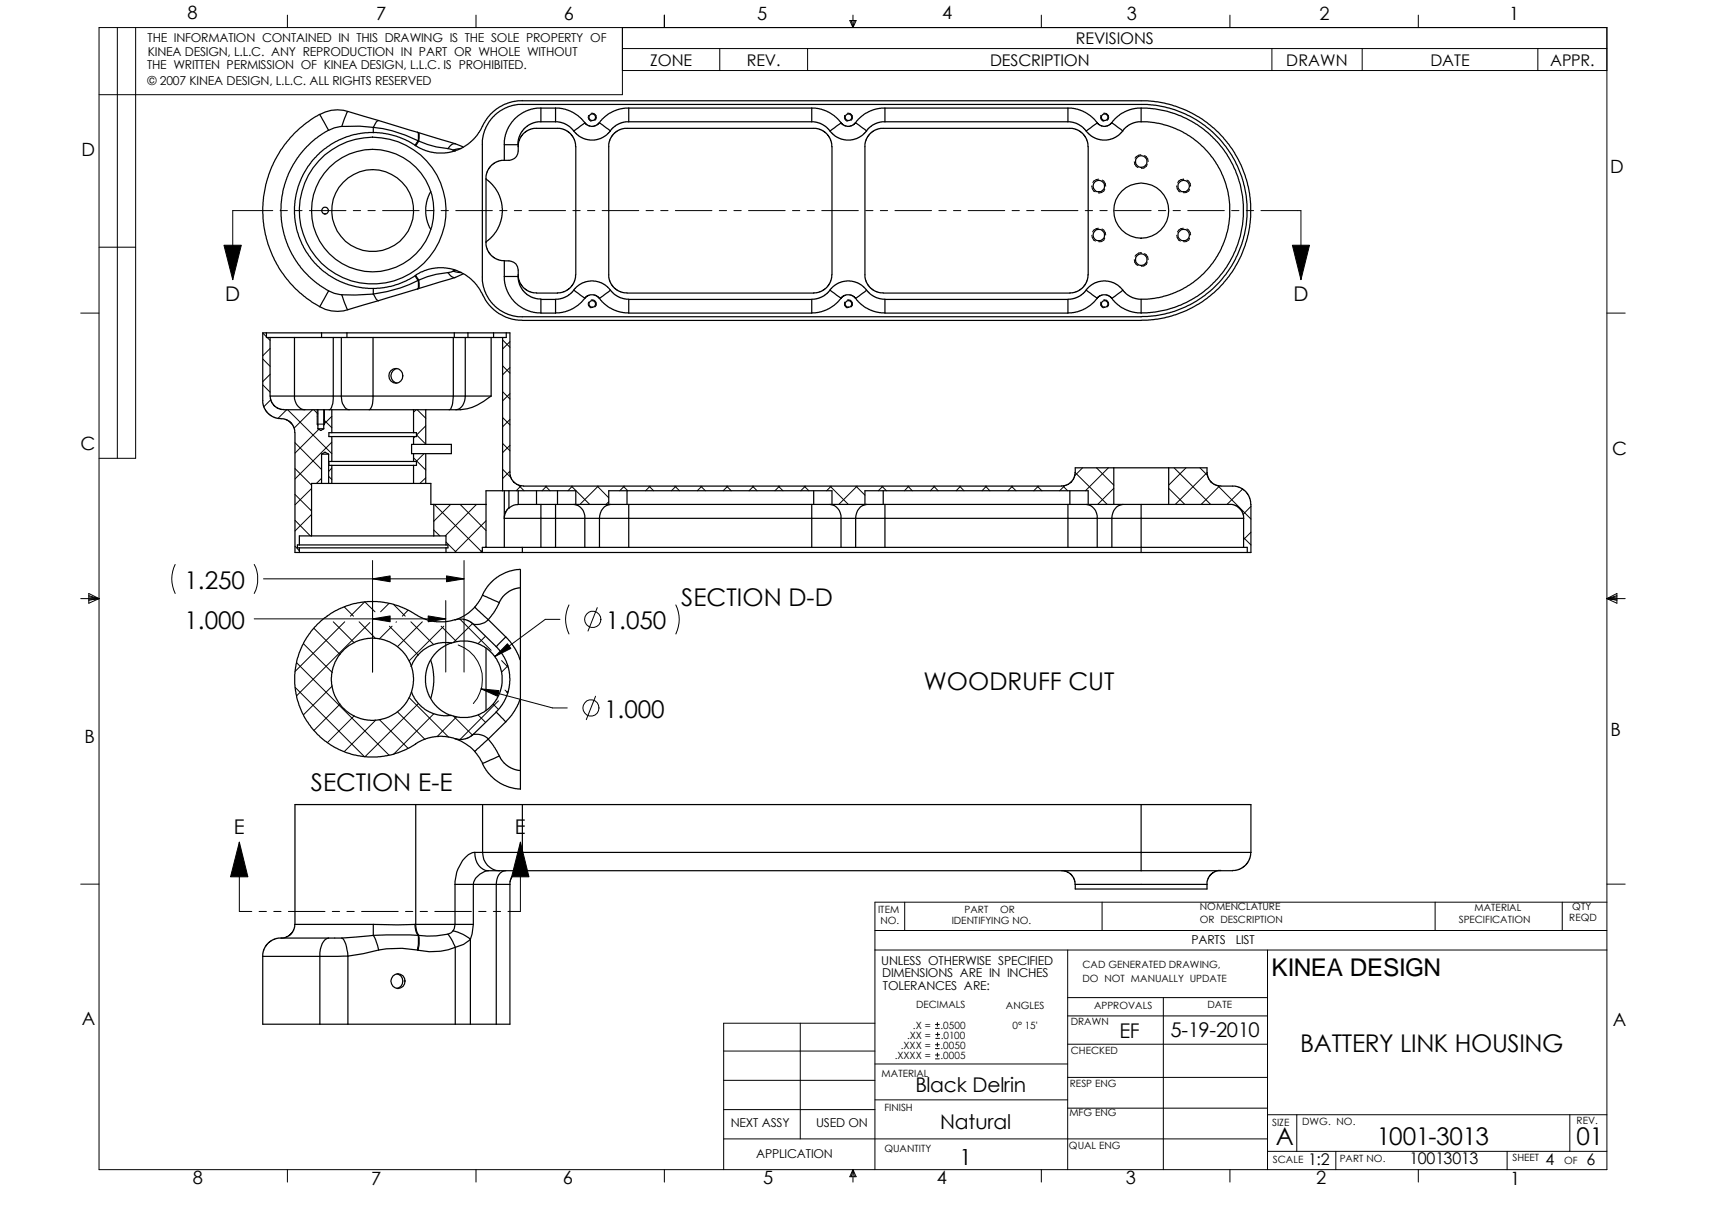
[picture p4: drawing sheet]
<svg xmlns="http://www.w3.org/2000/svg" width="297mm" height="210mm" viewBox="0 0 297 210" stroke-linecap="round" stroke-linejoin="round" font-family="sans-serif">
<g fill="none" stroke="#000" stroke-width=".17">
<path d="M17.2 4.8h261.6v198.1h-261.6zM20.4 4.8v74.7M23.5 4.8v74.7h-6.3M49.9 2.6v2.2M82.6 2.6v2.2M102.6 19.6a.67 .67 0 0 1 .8 .4 .67 .67 0 0 1-.2 .8M108 4.8v11.6h-90.8M108 12.2h170.8M108 8.4h170.8M115.3 2.6v2.2M124.9 8.4v3.8M140.1 8.4v3.8"/>
<path d="M147 19.6a.67 .67 0 0 1 .8 .4 .67 .67 0 0 1-.2 .8M147.4 3.6h1.1l-.5 1.2zM147.7 3.6l.3 1.2M148 2.6v2.2M148.2 3.6l-.2 1.2M180.7 2.6v2.2M191.5 19.6a.67 .67 0 0 1 .8 .4 .67 .67 0 0 1-.2 .8M213.4 2.6v2.2M220.7 8.4v3.8M236.3 8.4v3.8M246.1 2.6v2.2M266.8 8.4v3.8"/>
<path d="M47.3 36.5h-6.9v12M48.6 36.5h1.3M51.1 36.5h1.3M53.7 36.5h6.3M61.3 36.5h1.3M63.8 36.5h1.3M66.4 36.5h6.3M74 36.5h1.3M76.5 36.5h1.3M79.1 36.5h6.3M86.7 36.5h1.3M89.2 36.5h1.3"/>
<path d="M91.8 36.5h6.3M99.4 36.5h1.3M101.9 36.5h1.3M102.1 20v.1a.66 .66 0 0 0 .5 .9M104.5 36.5h6.3M112.1 36.5h1.3M114.6 36.5h1.3M117.2 36.5h6.3M124.8 36.5h1.3M127.3 36.5h1.3M129.9 36.5h6.3M137.5 36.5h1.3"/>
<path d="M140 36.5h1.3M142.6 36.5h6.3M146.6 20v.1a.66 .66 0 0 0 .5 .9M150.2 36.5h1.3M152.7 36.5h1.3M155.3 36.5h6.3M162.9 36.5h1.3M165.4 36.5h1.3M168 36.5h6.3M175.6 36.5h1.3M178.1 36.5h1.3M180.7 36.5h6.3"/>
<path d="M188.3 36.5h1.3M189.4 32.3a1.01 1.01 0 0 0 .6 1M190.6 39.6l-.8 .3-.2 .3M190.6 31.1l-.4 .1-.6 .5M190.8 36.5h1.3M191 20v.1a.66 .66 0 0 0 .5 .9M191.2 39.7l.3 .2 .4 .9M191.3 31.2l.5 .6 .1 .5M191.7 32.9a.94 .94 0 0 1-1.1 .5M193.4 36.5h6.3M196.8 28.1l.1 .4 .5 .6M197.9 26.8l-.3 .1-.7 .5"/>
<path d="M198.6 27l.5 .6 .1 .4M199 28.5l-.1 .4-.4 .3h-.5M201 36.5h1.3M203.5 36.5h1.3M204.2 32.3a1.11 1.11 0 0 0 .6 1M205.3 39.6l-.4 .1-.6 .5M205.4 31.1h.1M205.4 31.1l-.5 .1-.6 .5M205.9 31.2l.3 .2 .3 .4 .1 .5M205.9 39.7l.6 .6 .1 .5M206.1 36.5h6.3M206.4 32.9l-.2 .2-.4 .3h-.4"/>
<path d="M213.7 36.5h1.3M216.2 36.5h1.3M218.8 36.5h6.9v12M14 54.3h3.2M17.2 42.9h6.3M38.9 42.5h3l-1.5 6zM45.6 57.8l.6 .6M46.4 58.5l.5 .6M87.2 59l1.3 1.2M88.5 59.3l-1.3 1.2M102.1 52.4v.1a.66 .66 0 0 0 .5 .9M102.6 52a.67 .67 0 0 1 .8 .4 .67 .67 0 0 1-.2 .8"/>
<path d="M146.6 52.4v.1a.66 .66 0 0 0 .5 .9M147 52a.67 .67 0 0 1 .8 .4 .67 .67 0 0 1-.2 .8M189.4 40.8l.4 .9 .3 .1M191 52.4v.1a.66 .66 0 0 0 .5 .9M191.5 52a.67 .67 0 0 1 .8 .4 .67 .67 0 0 1-.2 .8M191.7 41.3l-.2 .4-.4 .2-.4 .1M196.8 45l.1 .5 .2 .4 .3 .2M198 43.8h.1M198 43.8l-.4 .1-.7 .5M198.6 44l.5 .6 .1 .4M199 45.6l-.1 .3-.4 .2-.5 .1M204.2 40.8l.3 .9 .3 .1"/>
<path d="M206.4 41.3l-.2 .4-.4 .2-.4 .1M224.2 42.5h3l-1.5 6zM278.8 54.3h3.2M45.6 66.8l1.3 1.2M45.6 62.3l1.3 1.2M46.9 60.5l-1.3 1.2M46.9 64.9l-1.3 1.3M47 69.3l-1.2 1.2M49.7 71.1l-1.5 1.5M49.9 71.1l7.7 7.6M51.2 76.8l4.6 4.6M54.2 71.1l-3.1 3.2"/>
<path d="M54.4 71.1l.8 .7M55 73.6l.2 .2M55 71.1v2.5M55 73.6h1.3M55.3 74.5l-4.1 4.1M56.2 72.8l1.4 1.4M56.3 73.6l-.1 .2M56.3 71.1v2.5M57.6 72.2l-1.4 1.4M57.6 76.7l-6.4 6.4M71.8 74.9l.1 .2M71.8 79.4l2.1 2.1"/>
<path d="M72 75.7l-.2 .3M72.2 71.1l-.4 .4M72.3 75.4l1.6 1.6M72.4 71.1l1.5 1.5M73.6 78.7l-1.4 1.4M73.9 73.9l-1.6 1.6M87.2 76.9l1.3 1.3M87.2 72.4l1.3 1.3M87.2 67.9l1.3 1.3M87.2 63.5l1.3 1.2M88.5 63.8l-1.3 1.2M88.5 68.3l-1.3 1.3"/>
<path d="M88.5 72.8l-1.3 1.2M88.5 77.3l-1.3 1.2M30.4 97.9a5.6 5.6 0 0 0 0 5.1M44.1 97.9a5.3 5.3 0 0 1 0 5.1M51.2 94.7l.7 .8M51.2 90.3l2.6 2.7M51.2 85.8l2.9 2.8M51.2 81.3l2.9 2.9M51.9 95.8h.1M54.1 84.8l-2.9 2.8M54.1 89.2l-2.9 2.9M55.8 83l-.9 .9"/>
<path d="M57 82.6l.6 .6M57.6 81.2l-.6 .6M64.6 97.2v19.4M73.9 82.9l-1 1M75.3 91.9l1 1.1M75.3 87.5l8.4 8.3M77.4 94l1.8 1.8M77.5 99.9l3 .5-3 .5zM78.2 87.5l-2.9 2.9M79.8 87.5l4.5 4.5M80.5 97.2v19.4M82.7 87.5l-5.4 5.5"/>
<path d="M83.7 95.5l-.3 .3M84.3 90.3l-5.4 5.5M84.3 94.8l-.1 .2M84.3 87.5h.1M87.2 81.4l1.4 1.4M88.5 81.7l-1.3 1.3M90 84.2l.9 .9M90.4 84.3l-.8 .8M94.7 84.3l.7 .8M94.8 84.3l-.7 .8M99.1 84.3l3.2 3.2M99.3 84.3l-.8 .8"/>
<path d="M103.6 84.3l2 2.1M103.8 84.3l-3.2 3.2M105.6 87l-.4 .5M108.1 84.3l.8 .8M108.3 84.3l-.8 .8M112.6 84.3l.8 .8M112.8 84.3l-.8 .8M117.1 84.3l.8 .8M117.3 84.3l-.8 .8M121.6 84.3l.8 .8M121.8 84.3l-.8 .8M126.1 84.3l.8 .8"/>
<path d="M126.3 84.3l-.8 .8M130.6 84.3l.8 .8M130.8 84.3l-.8 .8M135 84.3l.8 .8M135.3 84.3l-.9 .8M139.5 84.3l.8 .8M139.7 84.3l-.8 .8M144 84.3l3.2 3.2M144.2 84.3l-.8 .8M148.5 84.3l1.6 1.6M148.7 84.3l-3.2 3.2M150 87.5h.1"/>
<path d="M153 84.3l.8 .8M153.2 84.3l-.8 .8M157.5 84.3l.8 .8M157.7 84.3l-.8 .8M162 84.3l.8 .8M162.2 84.3l-.8 .8M166.5 84.3l.8 .8M166.7 84.3l-.8 .8M171 84.3l.7 .8M171.2 84.3l-.8 .8M175.5 84.3l.8 .8M175.7 84.3l-.8 .8"/>
<path d="M180 84.3l.8 .8M180.2 84.3l-.8 .8M184.4 84.3l.8 .8M184.7 84.3l-.8 .8M186.6 82l5.5 5.5M187.8 81.2l-1.3 1.3M190.2 81.2l3 3M192.3 81.2l-4 3.9M193.2 84.7l-2.7 2.8M202.8 84.7l2.8 2.8M203.7 81.2l6.4 6.3M205.8 81.2l-3 3"/>
<path d="M208.2 81.2l1.3 1.3M209.4 82l-5.5 5.5M211.3 84.3l5.7 5.7M211.6 84.3l-3.2 3.2M215.6 84.8l-2.7 2.7M215.8 93.3l1.2 1.2M217 87.8l-1.3 1.4M217 92.3l-1.2 1.3M14 103.8h3.2M15.4 103.5l1.8 .3M15.4 103.3l1.8 .5M15.4 103l1.8 .8-1.8 .8z"/>
<path d="M17.2 103.8l-1.8 .3M44.1 107.4h33.2M45.7 100.4h34.8M51.2 119.3l12 12M51.5 115l16 16M52.7 111.7l5 5M54.5 109l4.5 4.5M56.8 106.8v.1M57.7 119l-5 5M57.8 107.9l3.7 3.6M59.7 105.3l1.6 1.6M59.8 107.9l-8.6 8.6"/>
<path d="M62.3 107.9l2.9 2.9M63.2 104.4l-2.4 2.5M63.3 104.4l1.8 1.7M64.2 108l-12.7 12.7M64.6 107.4l3.1-.6v1.1zM64.6 100.4l3.1-.5v1zM67.5 104.6l-1.5 1.5M67.6 108.6l5 5.1M68 108.6l-2.2 2.2M68.3 104.9l2 2M68.8 107.9h-.1M70.8 105.8l-1 1.1"/>
<path d="M71.3 107.9l4 3.9M73.3 107.9l-4.3 4.3M74.3 106.8l3 .6-3 .5zM76.5 108.6l2.7 2.7M77 108.6l-6 6M77.3 104.2v12.4M79.5 111.9a6.3 6.3 0 0 1 2.6 10.1M79.8 107.4l5.4 5.4M82 108.2l-3.3 3.2M83.5 119.5l3.1 .3-.3 1zM83.5 119.5l12.4 3.3h2.5M84.2 110.4l-1.2 1.2"/>
<path d="M87 114.6l1.2 1.2M87.6 119.7l.5 .5M88 111.7l.6 .8-2.7 1.4zM88.1 115.5l-1 1M88.2 119.9l-.3 .2M97.2 107.4h-2.6l-8.7 6.5M98.7 104.9a5.6 5.6 0 0 0 0 5.1M103.6 105.4l-1.6 4.1M117.3 104.9a5.6 5.6 0 0 1 0 5.1M278.8 103.8h3.2M278.8 103.8l1.7-.8v1.6zM278.8 103.8l1.7 .3"/>
<path d="M280.5 103.3l-1.7 .5M280.5 103.5l-1.7 .3M59 122.1l-4.5 4.6M61.5 124.2l-4.7 4.6M65.2 124.9l-5.5 5.5M65.8 124.8l5 5M69 123.5l4.7 4.8M71 121l6.8 6.9M72.6 122l-9.3 9.3M75.3 123.8l-7 7.1M78.7 124.2l3.3 3.4M79.2 124.4l-3.4 3.4"/>
<path d="M83 124l1.2 1.3M85.6 122.2l.9 .9M86.5 121.6l-6.7 6.7M103.3 120.8l-1.6 4M14 153.4h3.2M41.5 146.1l1.5 6h-3zM41.5 146.1v12h2.2M45 158.1h1.2M47.5 158.1h1.3M50 158.1h6.4M57.7 158.1h1.2M60.2 158.1h1.3"/>
<path d="M62.7 158.1h6.4M70.4 158.1h1.2M72.9 158.1h1.3M75.4 158.1h6.4M83.1 158.1h1.2M85.6 158.1h1.3M90.3 146.1l1.5 6h-3zM90.3 146.1v12h-2.2M157 156.5v4.9M191.2 156.5v4.9M249 156.5v4.9M271.1 156.5v4.9"/>
<path d="M278.8 153.4h3.2M278.8 156.5h-127v46.4M138.8 177.5v20.1M151.8 161.4h127M151.8 177.5h-26.2v25.4M151.8 164.8h127M162.3 178.4h.7M162.3 177.7h.7M162.3 179.5h.7M162.6 177.4v.7M162.7 179.1v.7M185.2 173.1h34.7"/>
<path d="M185.2 176.2h34.7M185.2 164.8v38.1M201.8 173.1v29.8M219.9 164.8v38.1M125.6 192.5h26.2M125.6 187.4h26.2M125.6 182.3h26.2M125.6 197.6h94.3M151.8 184.6h33.4M151.8 190.8h33.4M162.3 181.9h.7M162.3 181.2h.7"/>
<path d="M162.3 183.7h.7M162.3 183h.7M162.3 180.1h.7M162.6 180.9v.7M162.6 182.7v.6M185.2 181.1h34.7M185.2 186.9h34.7M185.2 192.2h34.7M219.9 193.4h58.9M219.9 199.7h58.9M225 193.4v6.3M231.8 199.7v3.2"/>
<path d="M261.5 199.7v3.2M272.4 193.4v6.3M49.9 202.9v2.2M82.6 202.9v2.2M115.3 202.9v2.2M148 202.9v2.2M148 202.9l.2 1.2M148 202.9l-.3 1.2M148 202.9l.5 1.2h-1.1zM180.7 202.9v2.2M213.4 202.9v2.2M246.1 202.9v2.2"/>
<circle cx="102.8" cy="107.4" r="1.41"/>
<circle cx="102.5" cy="122.8" r="1.41"/>
</g>
<g fill="none" stroke="#000" stroke-width=".21">
<path d="M55.5 19.9l1.5 2.7M55.5 19.9l-1.5 .8-2 1.6-1.7 1.6-1.5 2.1-1.3 2.2-.9 2.2-.7 2.9-.3 2.6 .1 2.5 .4 2.3 .6 2.3 1.3 2.7 1.5 2.3 1.8 2.2 2 1.6 2.2 1.4M60.4 19.3l5.3 1.6M60.4 19.3l-.2 .2-.9 2.4M60.4 19.3a6 6 0 0 0-4.9 .6M90.6 17.5h108.5l1.7 .2 3.2 .7 1.9 .8 2.1 1.1 2.6 1.9 1.7 1.7 1 1.2 .9 1.4 1.1 2.1 1.1 3.1 .4 2 .2 1.6v2.4l-.2 1.6-.7 3.2-1.2 2.8-1.8 2.7-.8 1.1-1.7 1.7-2 1.6-2.7 1.4-3.1 1.1-2 .5-1.7 .1-108.5 .1-1.9-.3-.8-.2-1.4-.7-1.7-1.5-.5-.7-.6-1.1M90.6 17.4l-2.2 .4-1.8 .8-1.5 1.2-.9 1.1-.5 1M93.8 18.8h-1.2l-1.3 .5-1.4 .8-.6 .5-.5 .6-.8 1.3-.4 1.3-.1 1.3M93.8 18.8h2.6M93.8 18.8v2.3M96.4 18.8l1.6 .1 1.3 .5 1.6 1.2 .5 .7M96.4 18.8v2.3"/>
<path d="M109.1 18.8h-1l-1.5 .4-1.2 .7-.9 .8-.5 .6 1.9 1.4-.7 .8-1 .5-1 .3-1.6-.1-1.1-.6-.9-.9M109.1 18.8h31.7M109.1 18.8v2.3M140.8 18.8l1.6 .1 1.4 .5 1.5 1.2 .6 .7M140.8 18.8v2.3M153.5 18.8h-1l-1.5 .4-1.2 .7-.9 .8-.4 .6 1.9 1.4-.8 .8-1 .5-1 .3-1.5-.1-1.2-.6-.9-.9M153.5 18.8h31.8M153.5 18.8v2.3M185.3 18.8l1.6 .1 1.3 .5 1.6 1.2 .6 .7M185.3 18.8v2.3M198 18.8l2.4 .1 2.1 .4 2.3 .8 2.9 1.5 2.2 1.7 1.3 1.3 1.2 1.5 1.5 2.6 1.3 3.3 .5 3.4-.1 3.5-.4 2.2-.4 1.2-1.4 3-1 1.6-1.2 1.6-1.3 1.2-1.5 1.2-1.6 1.1-1.8 .9-2.5 .8-2.1 .4-2.4 .2v-2.4l3-.3 2-.5 1.6-.6 2.4-1.5 2.5-2.3 1.7-2.3 1-2 .8-2.3 .4-2.5-.2-3.4-.6-2.7-1.4-2.9-.7-1.1-1.5-1.8-2-1.7-1.8-1.1-1.3-.6-2.9-.9-1.9-.3h-1.1M198 18.8h-1l-1.5 .4-1.2 .7-.9 .8-.5 .6 1.9 1.4-.7 .8-1 .5-1 .3-1.6-.1-1.1-.6-.9-.9"/>
<path d="M198 18.8v2.3M57 22.6l-2.2 1.4-1.6 1.4-1.3 1.5-1 1.6-1.1 2.3-.6 1.9-.3 1.5-.2 2.2 .1 2.1 .5 2.3 .6 1.8 1.1 2.1 1.2 1.8 1.3 1.4 1.5 1.3 2 1.3M59.3 21.9l-1.3 .3-1 .4M59.3 21.9h3.1l2.4 .2M64.8 22.1a21.4 21.4 0 0 1 7.8 2.3M64.8 22.1v.9M65.7 20.9l6.7 2M65.7 20.9l-.4 .3-.5 .9M72.1 25.3l-1.4-.9-1.8-.7-1.6-.5-2-.2h-2l-1.8 .3-1.4 .4-1.9 .9-1.9 1.2-1.7 1.6-1.1 1.4-1 1.6-.7 1.9-.5 1.6-.2 1.9v1.4l.1 1.3 .4 1.8 .8 2 .7 1.3 .8 1.2 1.6 1.7 1.4 1.2 1.6 .9 2.6 1 2.8 .4h2l2.5-.5 2-.7 1.7-1 .5 .8M72.4 22.9l.2 .3v1.2M72.4 22.9l.2 .1M72.6 24.4l-.6 .8"/>
<path d="M72.6 23l6.4 1.9M72.6 23l.1 .2-.1 1.3M72.6 24.4v.1M72.6 24.5l-.5 .8M72.6 24.5l3.1 1 2 .3M74.8 33.2l-.6 1.3-.3 1.4 .1 2 .3 1.1 .5 .8M77.7 25.8l.9 .2M78.6 26l.3 .2M79 24.9l1.3 .6M79 24.9l-.6 .2-.7 .7M80 25.8l-1.4 .2M83.7 21.9l-.9 1.6-1.2 1.2-1.2 .8-1.7 .7-1.5 .3h-1.9l-1.8-.5-1.4-.7"/>
<path d="M84.3 31.1l1.1 .9 1.1 1.6 .5 1.6 .2 1.7-.3 1.5-.5 1.3-.9 1.3-1.2 1M85.3 20.5l1-.9 1.3-.8 1.2-.5 1-.2h109.3l1.3 .1 3.3 .8 2 .8 1.7 .9 1.6 1 1.4 1.2 2.2 2.5 1.7 2.6 1.4 3.6 .5 2.4 .2 1.4-.2 3.6-.5 2.4-1 2.8-1 2-2.1 2.7-2.5 2.3-2.6 1.7-2.8 1.1-3.3 .8-2.4 .1h-108.2l-1-.2-1.2-.4-1.3-.8-1-.9-1.2-2.1-.4-1.7v-24.5l.4-1.8zM87.5 27.8l-.9 .1-1.1 .5-.8 1.1-.4 1 .1 12.3 .4 1 .7 .8 1.1 .5 .9 .1M87.5 25.1h2.4a2.14 2.14 0 0 1-1 2.6l-.5 .1h-.9M87.5 25.1v2.7M89.9 25.4l.1-.8 .5-1.1 1.1-.9 1-.3 5 .1 1.1 .5 .5 .6 .4 .6 .3 1.3v22.3M93.8 21.1l-.8 .1-.8 .2-1.2 .9-.8 1.2-.3 .8v.8M93.8 21.1h2.6M96.4 21.1l.9 .1 1 .4 .8 .6 .5 .5 1.9-1.4 .7 .5 .7 .1 .7-.2 .4-.4M109.1 21.1l-.8 .1-.8 .2-.8 .4-.8 .9M109.1 21.1h31.7M140.8 21.1l.9 .1 1.1 .4 .8 .6 .4 .5 1.9-1.4 .7 .5 .7 .1 .7-.2 .5-.4"/>
<path d="M153.5 21.1l-.8 .1-.8 .2-.7 .4-.9 .9M153.5 21.1h31.8M185.3 21.1l.9 .1 1 .4 .8 .6 .5 .5 1.9-1.4M192.9 21.3l-.4 .4-.7 .2-.7-.1-.7-.5M198 21.1l-.8 .1-.8 .2-.8 .4-.8 .9M46.2 57.7v.8h41.6v-.8M46.9 58.5v10.2h38.3M51.1 58.5v10.2a2.15 2.15 0 0 0 1.8 2.4M55.5 53.2a6 6 0 0 0 4.9 .5M55.8 57.7v.8M57 50.5l1 .4 1.3 .2M57 50.5l-1.5 2.7"/>
<path d="M57.8 58.5v10.7l-.2 1.2a.7 .7 0 0 1-.5 .7M59.2 58.5v10.2a2.43 2.43 0 0 0 1.1 2.3l.3 .1M59.3 51.1l.9 2.5 .2 .1M60.2 57.7v.8M64.7 58.5v10.7l-.1 1.2-.3 .5-.3 .2M64.8 51l-3.1 .2-2.4-.1M64.8 51l.5 .9 .4 .3M64.8 50v1M65.7 52.2l-5.3 1.5M72 47.8l.6 .8M72.1 47.8l1-.6 1.9-.6 2-.2 1.8 .4 1.2 .4 1.7 1.2 1 1 1 1.7M72.4 50.1l-6.7 2.1"/>
<path d="M72.6 48.6a22.7 22.7 0 0 1-7.8 2.4M72.6 48.6v1.3l-.2 .2M72.6 50.1h-.2M72.6 48.6l.1 1.2-.1 .3M72.6 48.6h.1M77.7 47.3l-2 .3-1.6 .4-1.5 .6M77.7 47.3a1.34 1.34 0 0 0 1.3 .8M78.6 47l1.4 .3M78.6 47l-.9 .3M78.7 58.5v10.2l-.3 1.7a.7 .7 0 0 1-.5 .7M78.8 57.7v.8M78.9 46.8l-.3 .2"/>
<path d="M79 48.1l-6.4 2M80.4 47.5l-1.4 .6M80.7 58.5v10.2a2.12 2.12 0 0 1-1.6 2.4M81.2 57.7v.8M85.2 58.5v10.2M85.6 57.7v.8M87.2 58.5v26.6M87.5 48l.1 1.2 .4 1.3 .8 1.4 .5 .6 .6 .5 1.4 .8 1.3 .4 1.2 .1M87.5 48v-2.7a1.84 1.84 0 0 1 2.4 1.6v1.1M87.5 48h2.4M89.9 48l.1 .7 .2 .8 .9 1.3 1.4 .8 1.3 .3M89.9 47.7l.2 1.1 .7 1.1 1.1 .7 1.2 .2"/>
<path d="M96.4 51.9h-2.6v2.4h2.6M96.4 51.9v2.4M99.6 50.3l1.9 1.5 .4-.4 .5-.3 .9 .1 .7 .6M99.6 50.3l.2-.3 1-.8 .9-.3 .8-.2 .8 .1 1 .2 1.1 .8 .5 .5M99.6 50.3l-1.1 1.1-1 .4-1.1 .1M99.9 47.7l-.1 .8-.4 .9-.4 .5-1 .6-1.3 .3h-3.6M101.4 51.7l-.5 .8-1.6 1.1-1.3 .5-1.6 .2M104 51.8l.9 1 1.4 .9 1.4 .4 1.4 .2M104 51.8l1.9-1.5 .7 .8 1 .5 1.5 .3M140.8 51.9h-31.7v2.4h31.7M140.8 51.9v2.4M144 50.3l1.9 1.5 .4-.4 .6-.3 .9 .1 .7 .6"/>
<path d="M144 50.3l.2-.3 1.1-.8 .8-.3 .8-.2 .9 .1 .9 .2 1.2 .8 .4 .5M144 50.3l-1.1 1.1-1 .4-1.1 .1M144.3 47.7l-.2 1.1-.7 1.1-.9 .6-1.3 .3h-32.4M144.4 47.7v-22.3l-.3-1.3-.4-.6-.6-.6-.6-.4-.9-.2h-33.3l-1 .3-.8 .6-.5 .7-.4 1v23.2l.4 1 .8 1.1 1.1 .5 .9 .1M145.9 51.7l-.6 .8-1.5 1.1-1.4 .5-1.6 .2M148.5 51.8l.9 1 1.3 .9 1.4 .4 1.4 .2M148.5 51.8l1.9-1.5 .6 .8 1.1 .5 1.4 .3M153.2 50.8l-.8-.1-1.1-.5-.9-1.1-.3-1v-23.2l.3-1 .9-1 .6-.4 .8-.2h33.4l1 .3 1 .9 .5 .8 .2 1.1v22.3l-.3 1.3-.4 .6-.5 .6-.9 .4-1.1 .2h-32.4M185.3 51.9h-31.8v2.4h31.8M185.3 51.9v2.4M188.5 50.3l1.9 1.5 .4-.4 .5-.3 .9 .1 .7 .6M188.5 50.3l.2-.3 1-.8 .9-.3 .8-.2 .8 .1 1 .2 .7 .4 .9 .9"/>
<path d="M188.5 50.3l-1.1 1.1-1 .4-1.1 .1M190.4 51.7l-.6 .8-1.6 1.1-1.3 .5-1.6 .2M192.9 51.8l.9 1 1.4 .9 1.4 .4 1.4 .2M194.8 50.3l-1.9 1.5M194.8 50.3l.7 .8 1 .5 1.5 .3M46.9 68.7l.1 .9 .5 .7 .7 .5 1.1 .3h30.6a9.7 9.7 0 0 0 5.3-2.4M51.1 75.1l-.1-1.1-.7-.8-.9-.5-1.4-.1-1-.5-.8-.7-.5-1.1-.1-12.6h42.9v24.7l.2 .6 .4 .6 .6 .4 .5 .2 94 .1M51.2 75.1v20.7h165.8v-8.3l-.1-.9-.2-.6-.9-1-1.1-.6-3.3-.1-.8-.3-.5-.4-.4-.5-.2-.7v-.4M55.2 71.1v3.3M55.2 74.4l.5 .3 .5-.3M55.2 74.4h1M55.8 78.8l.6-.4 .6 .4"/>
<path d="M55.8 78.8v5.1M55.8 78.8h1.2M56.2 71.1v3.3M57 78.8v5.1M57.1 75.1h15.2v.6h-15.2zM57.6 71.1v4M57.6 75.7v4.4M68.9 63.9a1.29 1.29 0 0 0-1.1 1.3 1.29 1.29 0 0 0 1.1 1.3M71.4 77.1h6.9v1.6h-6.9zM71.8 71.1v4M71.8 75.7v1.4M71.8 78.7v1.4"/>
<path d="M73.9 71.1v6M73.9 78.7v5.2M51.6 94.5h26.1v.5h-26.1zM51.9 94.5v-1.5h25.5v1.5M51.9 95v.8M57.1 80.1h15.2v.6h-15.2zM57.6 80.7v3.2M71.8 80.7v3.2M75.3 87.5v5.5M77.4 95v.8M83.7 95.8v-.8h132.7v.8M84.3 87.5h-9.5v-3.6h-20.7v9.1"/>
<path d="M87.5 85.1v9.9M88.3 88.1l-.6 .8-.2 1h128.3v5.1M88.3 85.1v3M89.9 87.5h123.9l1 .4 .5 .4 .3 .6 .2 1M89.9 87.5h-.1a2.01 2.01 0 0 0-1.5 .6M89.9 85.1v2.4M90.3 98.8l-2.1 .3-2 1.1-1.5 1.4-1 1.7M90.3 98.8v38.1l-2-.3-1.6-.8-.6-.4-1.4-1.2-1-1.7M90.6 95v.8M93.1 85.1v2.4M93.8 87.5v7.5M96.4 87.5v7.5"/>
<path d="M96.7 85.1v2.4M99.6 87.5a2.21 2.21 0 0 1 1.9 2.4v5.1M99.9 87.5v-2.4h-15.6v9.9M105.6 87.5v-2.4h38.8v2.4M105.9 87.5a2.3 2.3 0 0 0-1.9 2.4v5.1M108.8 85.1v2.4M109.1 87.5v7.5M140.8 87.5v7.5M141.2 85.1v2.4M144 87.5a2.21 2.21 0 0 1 1.9 2.4v5.1M150.1 87.5v-2.4h38.7v2.4M150.4 87.5a2.3 2.3 0 0 0-1.9 2.4v5.1"/>
<path d="M153.2 85.1v2.4M153.5 87.5v7.5M185.3 87.5v7.5M185.6 85.1v2.4M188.5 87.5a2.21 2.21 0 0 1 1.9 2.4v5.1M193.2 81.2v6.3M194.8 87.5a2.3 2.3 0 0 0-1.9 2.4v5.1M198 87.5v8.3M202.8 81.2v6.3M209.4 82v-.8h-22.8l-.1 1.3-.6 1.1-.7 .5-1 .2M71.4 115.7l-.2-.7-1-1.6-1.5-1.4-1-.6-1-.4-1.8-.3h-1.1l-1.4 .3-.6 .3-1.6 .9-1.4 1.5-.6 1-.4 1.1-.3 1.7v1.2l.3 1.3 .9 1.8 1.2 1.3 .6 .6 1.3 .7 1.4 .4 1.1 .2 1.7-.2 1.4-.4 1.2-.7 .8-.6 1.1-1.2 .9-1.8 .4 .9 .7 .9 .7 .8 .9 .6 1.2 .5 .9 .3h2.1M71.4 115.7l.3 1.3 .1 1.2-.4 1.9"/>
<path d="M72.1 106.6l-1.1-.7-1.8-.8-1.5-.4-2.3-.3h-2.1l-1.8 .3-1.4 .4-2.1 1-1.7 1.1-1.7 1.6-1.9 2.7-.8 1.8-.4 1.4-.3 1.8-.1 2.2 .4 2.2 .4 1.5 .5 1.2 .9 1.6 1.1 1.5 1.1 1.1 1.9 1.4 1.4 .8 1.3 .6 2 .5 1.7 .2h1.6l2.3-.3 1.5-.4 1.2-.6 1.7-.9M72.1 106.6l1.4 .7 1.8 .5 1.9 .1 1.7-.4M74.8 114.6l.4 1.9 .1 1.9-.2 1.1-.4 1.7M78.3 111.5l1.5-.3h1.4l1.3 .3 1.5 .7 1.4 1.1 .7 1 .6 1.1 .4 1.7v1.8l-.4 1.5-1 1.6-1.1 1.1-1.4 .8-1.5 .5-1.9 .1-1.5-.4M78.3 111.5h-2.2l-1.8 .7-.9 .6-.9 .8-.8 1.3-.4 .7M78.3 111.5l-.7 .3-1.2 .7-1.1 1-1 1.8-.5 1.9v1.2l.3 1.5 1 1.9 .7 .8 .7 .6 1.8 .9M82.1 108.3l4 3.9M82.4 105.3a7.8 7.8 0 0 1-3.5 2.2l.5-.1h1.2l.9 .4 .6 .5M82.4 105.3l2.3 2.2M83.7 103.3l3 1.3-1 1.6-1 1.3M83.7 103.3l-1.3 2M84.3 112.4v10.9"/>
<path d="M84.7 107.5a2.89 2.89 0 0 1-2.6 .8M84.7 107.5l3.1 3M86.1 112.2l.8 .8 1 1.8 .4 1.6 .2 1.7-.3 1.9-.4 1.1-.8 1.4-.9 1M87.8 110.5l-1.7 1.7M87.8 110.5l.7 .8 .8 1.1 1 2.1M90.3 102l-.9 .1-1.1 .5-1.1 .9-.6 1M72.1 139.6v20.8a3.3 3.3 0 0 0 .5 1.9M78.9 128.1l-.6-.2a7.7 7.7 0 0 0-3.2-.1l-1.5 .5-1.5 .7M78.9 128.1a8.7 8.7 0 0 1 3.5 2.2l2.3-2.1M82.1 127.4l-.7 .5-.7 .3-1.2 .1-.6-.2M82.1 127.4h.9l.7 .2 .8 .4 .2 .2M82.3 130.3l.9 1.2 .5 1 3-1.4 .5 1 .9 .8 1.1 .6 1.1 .2"/>
<path d="M83.7 139.6v8.3a3 3 0 0 0 3 3.1M84.7 128.2l.9 1.2 1 1.7M87.8 125.2l-1.7-1.7-4 3.9M87.8 125.2l-3.1 3M90.3 121.2l-1.1 2.2-1.4 1.8M90.6 139.6v11.4M198 139.6v11.4M78.9 153.4v7l-.1 .7-.2 .4M78.9 153.4h9.6M82.4 147.9a2.85 2.85 0 0 0 2.3 3.1M82.4 147.9a1.91 1.91 0 0 0-1.6 .8 6.7 6.7 0 0 0-1.9 4.7M82.4 147.9h134.6"/>
<path d="M84.7 151a3.1 3.1 0 0 0-2.6 2.4v7M87.8 151a2.05 2.05 0 0 0-1.7 2.4v24.3M88.5 153.4v24.3h-42.9v-11.8M90.8 151l-.8 .2-.8 .5-.6 .8-.1 .9M184.2 151l.8 .2 .8 .5 .5 .6 .3 1.1M186.6 153.4v.8h22.8v-.8M186.6 153.4h22.8M211.8 151l-1 .2-.6 .4-.6 .8-.2 1M217 147.9l-.3 1.3-.6 .9-.9 .6-1.3 .3h-129.2M217 147.9v-8.3h-165.8v20.8M45.6 165.9h9.9M48.8 162.7l-1.2 .2-1.1 .7-.7 1.2-.2 1.1"/>
<path d="M48.8 162.7h10.5M51.2 160.4l-.2 .9-.7 .9-.9 .5h-.6M51.2 160.4h13.6M55.5 165.9v11.8M57 162.7a2.17 2.17 0 0 0-1.4 2l-.1 1.2M59.3 162.7l.3 .3 .4 .7 .4 2.2M60.4 165.9h-4.9M60.4 165.9v11.8M64.8 162.3l-5.5 .4M64.8 162.3l.4 .8 .5 1.7M64.8 162.3h7.8M64.8 160.4h7.2"/>
<path d="M64.8 160.4v1.9M65.7 164.8l-2.7 .6-2.6 .5M65.7 164.8l1.4-.2 2.7-.1 2.6 .3M68.9 169a1.28 1.28 0 0 1 1 1.2 1.28 1.28 0 0 1-1 1.2M72 160.4a2.94 2.94 0 0 0 .6 1.9M72 160.4h10.1M72.4 164.8h.2M72.6 162.3v1.4l-.2 1.1M72.6 162.3h.1M72.6 162.3l.1 1.4-.1 1.1M77.7 162.1l-2 .2h-3.1M77.7 162.1l.9 1.3 .4 .9"/>
<path d="M78.6 161.5l-.4 .3-.5 .3M78.6 161.5a7.2 7.2 0 0 1 3 1.4M79 164.3a10.9 10.9 0 0 1-6.4 .5M79 164.3v13.4M81.6 162.9l-1.2 .9-1.4 .5M81.6 162.9v14.8M82.1 160.4l-.2 1.6-.3 .9"/>
<circle cx="56.4" cy="36.5" r=".58"/>
<circle cx="64.7" cy="36.5" r="12.7"/>
<circle cx="64.7" cy="36.5" r="10.6"/>
<circle cx="64.7" cy="36.5" r="7.1"/>
<circle cx="102.8" cy="20.3" r=".57"/>
<circle cx="147.2" cy="20.3" r=".57"/>
<circle cx="190.7" cy="32.3" r="1"/>
<circle cx="191.7" cy="20.3" r=".57"/>
<circle cx="198" cy="36.5" r="4.8"/>
<circle cx="198" cy="28" r="1.01"/>
<circle cx="205.4" cy="32.3" r=".99"/>
<circle cx="102.8" cy="52.7" r=".57"/>
<circle cx="147.2" cy="52.7" r=".57"/>
<circle cx="190.7" cy="40.8" r="1"/>
<circle cx="191.7" cy="52.7" r=".57"/>
<circle cx="198" cy="45" r="1.01"/>
<circle cx="205.4" cy="40.8" r=".99"/>
<circle cx="68.7" cy="65.2" r="1.24"/>
<circle cx="69" cy="170.2" r="1.24"/>
</g>
<path d="M38.9 42.5h3l-1.5 6zM224.2 42.5h3l-1.5 6zM64.6 107.4l3.1-.6v1.1zM64.6 100.4l3.1-.5v1zM74.3 106.8l3 .6-3 .5zM77.5 99.9l3 .5-3 .5zM83.5 119.5l3.1 .3-.3 1zM88 111.7l.6 .8-2.7 1.4zM41.5 146.1l1.5 6h-3zM90.3 146.1l1.5 6h-3z" fill="#000"/>
<g font-size="4.2">
<text x="32" y="102.1">1.250</text>
<text x="118.2" y="105.2">SECTION D-D</text>
<text x="32" y="109.1">1.000</text>
<text x="105.1" y="109.1">1.050</text>
<text x="160.2" y="119.7">WOODRUFF CUT</text>
<text x="104.8" y="124.5">1.000</text>
<text x="53.9" y="137.2">SECTION E-E</text>
<text x="220.6" y="169.3">KINEA DESIGN</text>
<text x="225.6" y="182.5">BATTERY LINK HOUSING</text>
<text x="221.4" y="198.7">A</text>
<text x="238.9" y="198.6">1001-3013</text>
<text x="273.5" y="198.7">01</text>
</g>
<text font-size="3.9" x="166.5" y="202.1">1</text>
<g font-size="3.5">
<text x="39.1" y="52.2">D</text>
<text x="224.4" y="52.2">D</text>
<text x="40.6" y="144.7">E</text>
<text x="89.3" y="144.7">E</text>
<text x="203.1" y="179.8">5-19-2010</text>
<text x="194.2" y="180.1">EF</text>
<text x="158.8" y="189.5">Black Delrin</text>
<text x="163.1" y="195.8">Natural</text>
</g>
<g font-size="3.2">
<text x="32.5" y="3.3">8</text>
<text x="65.3" y="3.4">7</text>
<text x="97.8" y="3.4">6</text>
<text x="131.4" y="3.4">5</text>
<text x="163.4" y="3.3">4</text>
<text x="195.5" y="3.4">3</text>
<text x="228.9" y="3.6">2</text>
<text x="261.8" y="3.6">1</text>
<text x="14.1" y="27.1">D</text>
<text x="279.4" y="29.9">D</text>
<text x="14" y="78">C</text>
<text x="279.7" y="78.9">C</text>
<text x="14.6" y="128.9">B</text>
<text x="279.4" y="127.7">B</text>
<text x="14.2" y="177.8">A</text>
<text x="279.8" y="178">A</text>
<text x="33.5" y="205.4">8</text>
<text x="64.4" y="205.5">7</text>
<text x="97.7" y="205.4">6</text>
<text x="132.4" y="205.4">5</text>
<text x="162.6" y="205.4">4</text>
<text x="195.4" y="205.3">3</text>
<text x="228.4" y="205.4">2</text>
<text x="262" y="205.5">1</text>
</g>
<g font-size="2.8">
<text x="112.8" y="11.4">ZONE</text>
<text x="129.6" y="11.4">REV.</text>
<text x="171.8" y="11.4">DESCRIPTION</text>
<text x="186.7" y="7.7">REVISIONS</text>
<text x="223.2" y="11.4">DRAWN</text>
<text x="248.2" y="11.4">DATE</text>
<text x="268.9" y="11.4">APPR.</text>
<text x="227" y="202.1">1:2</text>
<text x="244.6" y="201.9">10013013</text>
<text x="268.2" y="202.1">4</text>
<text x="275.2" y="202.1">6</text>
</g>
<g font-size="2.1">
<text x="25.5" y="11.9">THE WRITTEN PERMISSION OF KINEA DESIGN, L.L.C. IS PROHIBITED.</text>
<text x="25.6" y="7.2">THE INFORMATION CONTAINED IN THIS DRAWING IS THE SOLE PROPERTY OF</text>
<text x="25.7" y="9.7">KINEA DESIGN, L.L.C. ANY REPRODUCTION IN PART OR WHOLE WITHOUT</text>
<text x="25.6" y="14.8">© 2007 KINEA DESIGN, L.L.C. ALL RIGHTS RESERVED</text>
<text x="152.9" y="167.3">UNLESS OTHERWISE SPECIFIED</text>
<text x="206.7" y="163.8">PARTS</text>
<text x="214.4" y="163.8">LIST</text>
<text x="153.1" y="169.5">DIMENSIONS ARE IN INCHES</text>
<text x="153.2" y="171.7">TOLERANCES ARE:</text>
<text x="126.8" y="195.5">NEXT ASSY</text>
<text x="141.6" y="195.5">USED ON</text>
<text x="131.2" y="200.8">APPLICATION</text>
</g>
<g font-size="1.7">
<text x="152.4" y="158.4">ITEM</text>
<text x="152.8" y="160.4">NO.</text>
<text x="165.1" y="160.3">IDENTIFYING NO.</text>
<text x="167.3" y="158.3">PART</text>
<text x="173.5" y="158.3">OR</text>
<text x="208.1" y="160.1">OR DESCRIPTION</text>
<text x="208.2" y="157.9">NOMENCLATURE</text>
<text x="253.1" y="160.1">SPECIFICATION</text>
<text x="255.8" y="158">MATERIAL</text>
<text x="272.3" y="159.9">REQD</text>
<text x="272.8" y="157.9">QTY</text>
<text x="187.8" y="167.9">CAD GENERATED DRAWING,</text>
<text x="187.8" y="170.4">DO NOT MANUALLY UPDATE</text>
<text x="158.4" y="178.4">.X =</text>
<text x="159" y="174.9">DECIMALS</text>
<text x="163.2" y="178.4">.0500</text>
<text x="174.5" y="175">ANGLES</text>
<text x="175.7" y="178.5">0° 15'</text>
<text x="185.8" y="177.8">DRAWN</text>
<text x="189.8" y="175.1">APPROVALS</text>
<text x="209.5" y="174.9">DATE</text>
<text x="155.2" y="183.7">.XXXX =</text>
<text x="156.3" y="181.9">.XXX =</text>
<text x="157.4" y="180.2">.XX =</text>
<text x="163.2" y="181.9">.0050</text>
<text x="163.2" y="183.7">.0005</text>
<text x="163.2" y="180.2">.0100</text>
<text x="185.8" y="182.9">CHECKED</text>
<text x="152.9" y="186.8">MATERIAL</text>
<text x="185.6" y="188.6">RESP ENG</text>
<text x="153.5" y="192.7">FINISH</text>
<text x="185.5" y="193.7">MFG ENG</text>
<text x="220.7" y="195.3">SIZE</text>
<text x="225.9" y="195.1">DWG. NO.</text>
<text x="273.6" y="194.9">REV.</text>
<text x="153.5" y="199.8">QUANTITY</text>
<text x="185.5" y="199.3">QUAL ENG</text>
<text x="220.8" y="201.7">SCALE</text>
<text x="232.4" y="201.5">PART NO.</text>
<text x="262.4" y="201.5">SHEET</text>
<text x="271.4" y="201.9">OF</text>
</g>
</svg>
